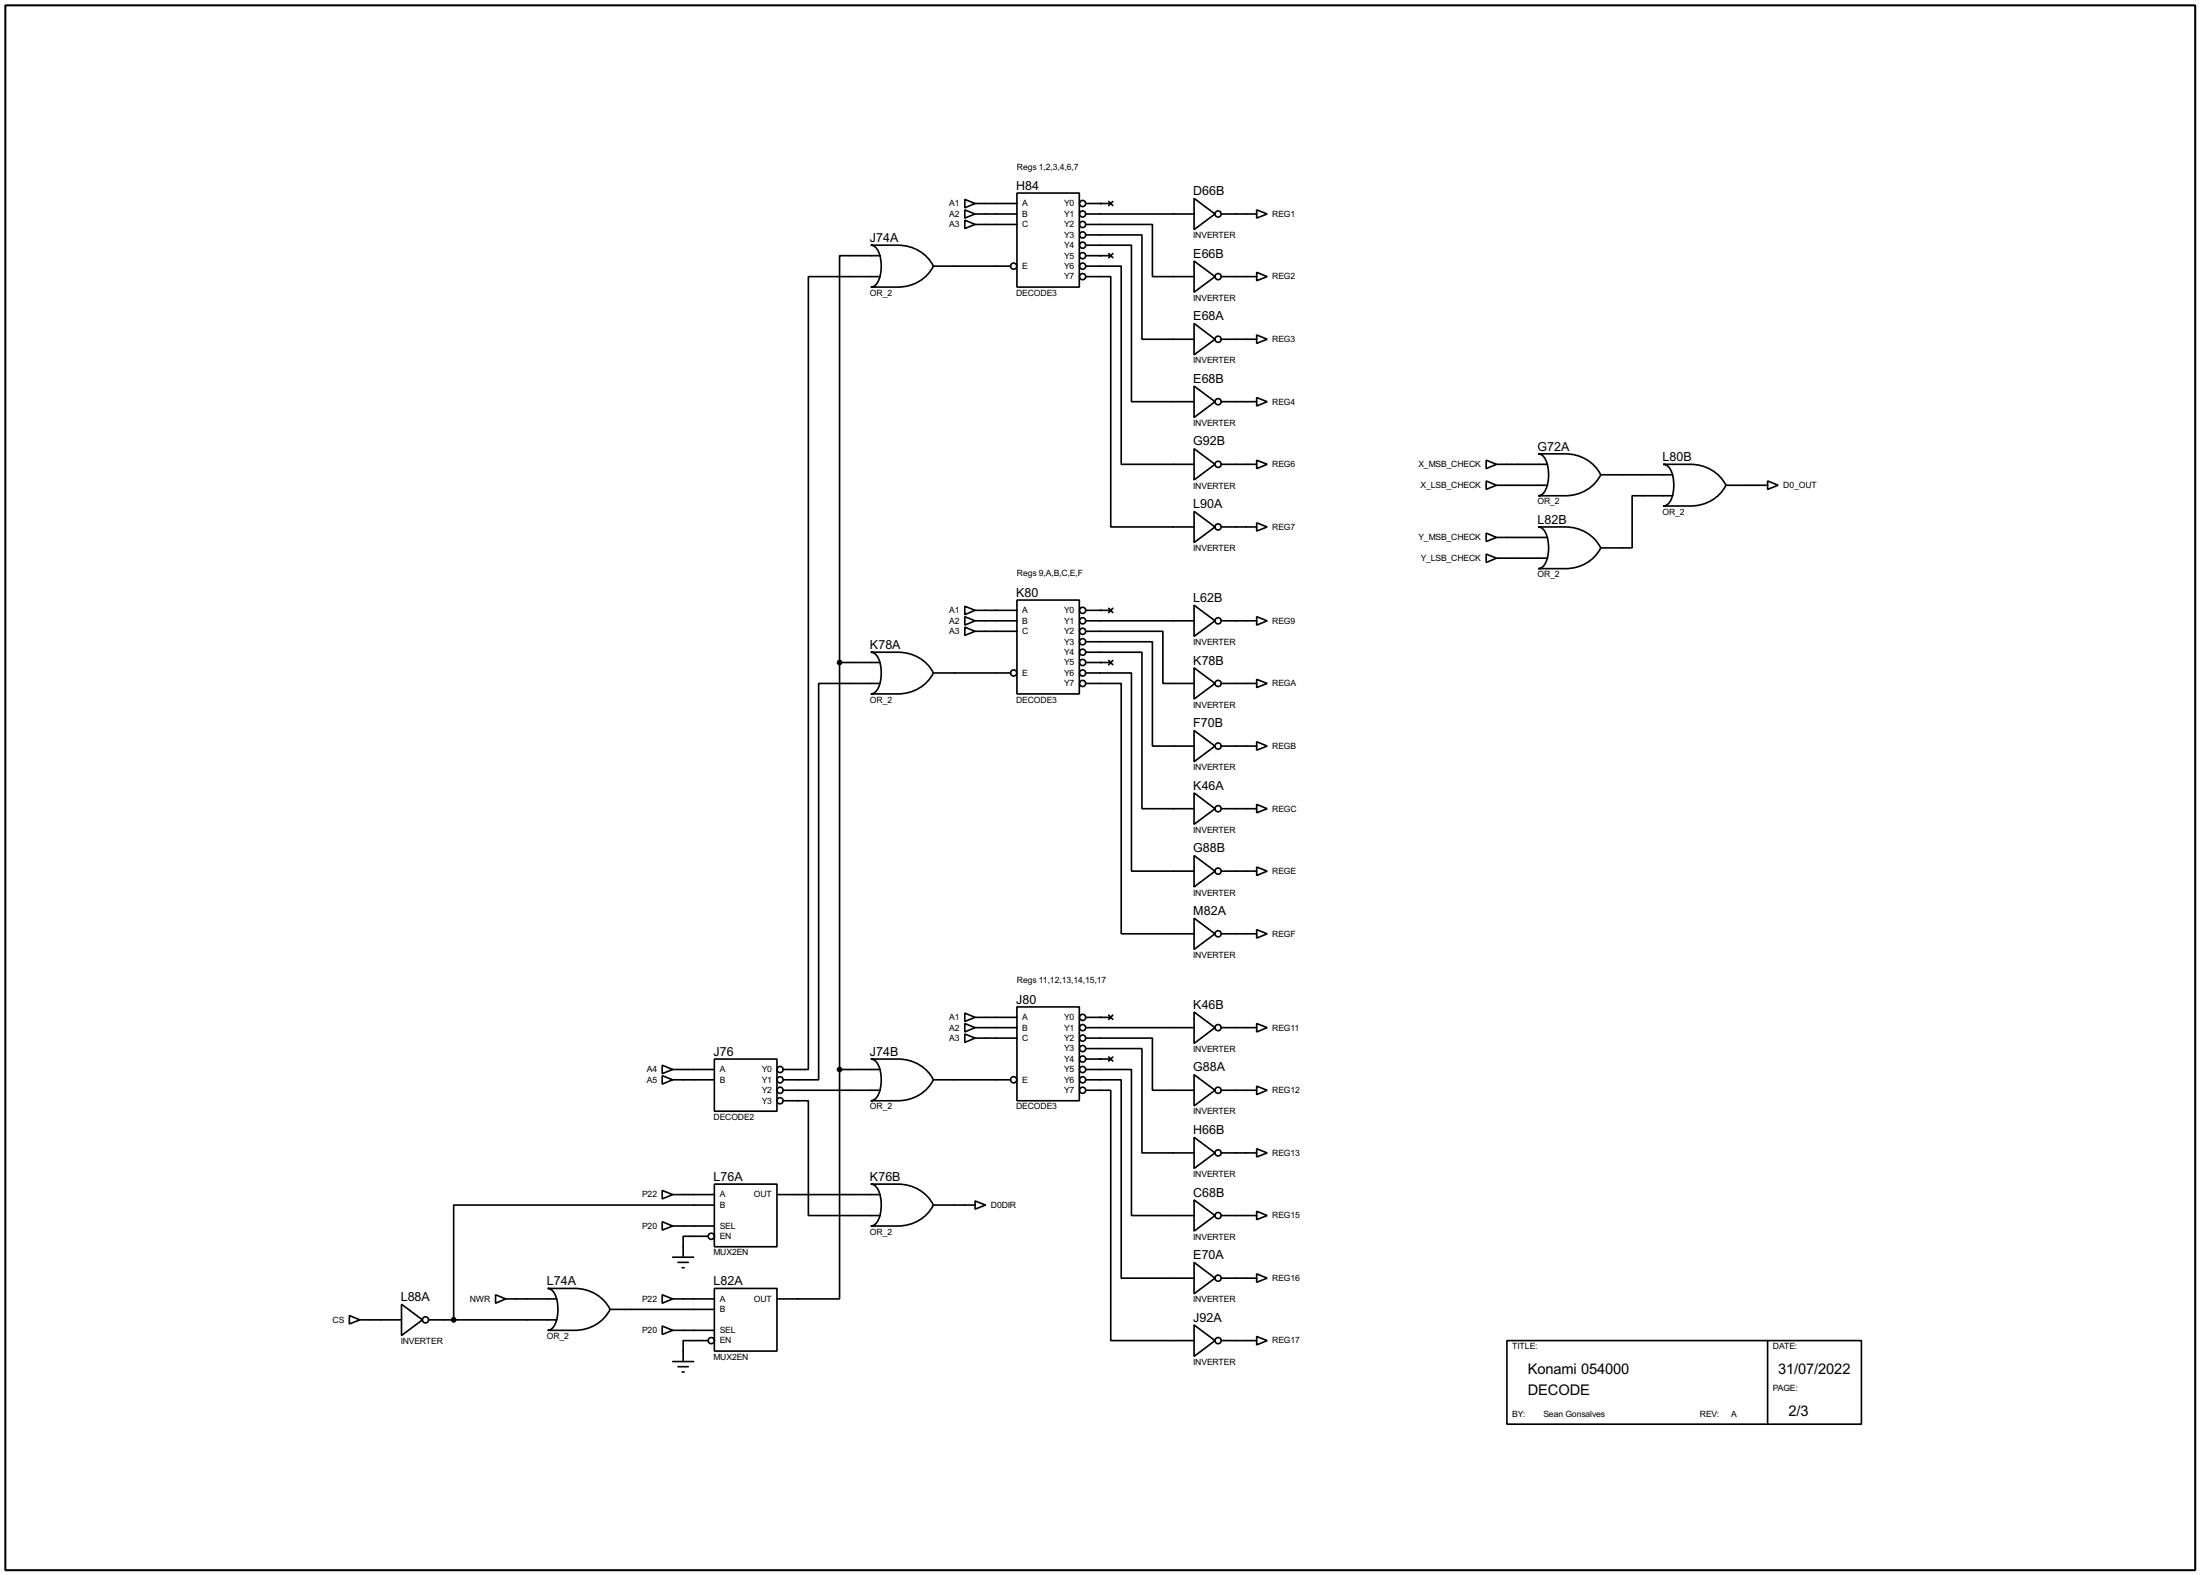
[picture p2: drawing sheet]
<svg xmlns="http://www.w3.org/2000/svg" width="536mm" height="383mm" viewBox="0 0 536 383" stroke-linecap="round" stroke-linejoin="round" font-family="sans-serif">
<path d="M1.3 1.3h533.4v381h-533.4z" fill="none" stroke="#000" stroke-width=".5"/>
<g fill="none" stroke="#000" stroke-width=".4">
<path d="M212.1 59.7h6.6a9.5 9.5 0 0 1 8.7 5.1 9.5 9.5 0 0 1-8.7 5.1h-6.6a3.2 3.2 0 0 0 2.4-3.1 7.8 7.8 0 0 0-1.3-6.7zM235 48.6l2.5 1-2.5 1zM235 51.1l2.5 1-2.5 1zM235 53.6l2.5 1.1-2.5 1zM237.5 49.6h10.2M237.5 52.1h10.2M237.5 54.7h10.2M247.7 47h15.2v22.9h-15.2zM264.5 54.7h16.2v12.7h10.2M264.5 57.2h13.7v25.4h12.7M264.5 59.7h11.1v38.1h15.3M264.5 49.6h6.1"/>
<path d="M264.5 52.1h26.4M270.1 49.1l1 1M271.1 49.1l-1 1M290.9 48.3l5.1 3.8-5.1 3.8zM297.5 52.1h8.6M306.1 51.1l2.6 1-2.6 1zM214.4 67.4h-17.5v193h-6.1M214.4 62.3h-9.9v99M227.4 64.8h18.8M264.5 64.8h8.6v48.3h17.8M264.5 67.4h6.1v60.9h20.3M264.5 62.3h6.1"/>
<path d="M270.1 61.8l1 1M271.1 61.8l-1 1M290.9 63.6l5.1 3.8-5.1 3.8zM290.9 78.8l5.1 3.8-5.1 3.8zM297.5 67.4h8.6M306.1 66.3l2.6 1.1-2.6 1zM290.9 94l5.1 3.8-5.1 3.9zM297.5 82.6h8.6M297.5 97.8h8.6M306.1 81.6l2.6 1-2.6 1zM306.1 96.8l2.6 1-2.6 1.1zM290.9 109.3l5.1 3.8-5.1 3.8z"/>
<path d="M297.5 113.1h8.6M306.1 112.1l2.6 1-2.6 1zM362 112.1l2.5 1-2.5 1zM362 117.1l2.5 1.1-2.5 1zM364.5 113.1h12.5M364.5 118.2h12.5M374.7 110.5h6.6a9.5 9.5 0 0 1 8.6 5.1 9.5 9.5 0 0 1-8.6 5.1h-6.6a3.2 3.2 0 0 0 2.3-3.1 7.9 7.9 0 0 0-1.3-6.7zM389.9 115.6h17.6M405.2 113.1h6.6a9.6 9.6 0 0 1 8.6 5.1 9.5 9.5 0 0 1-8.6 5h-6.6a3.1 3.1 0 0 0 2.3-3.1 7.8 7.8 0 0 0-1.3-6.6zM420.4 118.2h10.2M430.6 117.1l2.5 1.1-2.5 1zM290.9 124.5l5.1 3.8-5.1 3.8z"/>
<path d="M297.5 128.3h8.6M306.1 127.3l2.6 1-2.6 1zM362 129.8l2.5 1.1-2.5 1zM362 134.9l2.5 1-2.5 1.1zM364.5 130.9h12.5M364.5 135.9h12.5M374.7 128.3h6.6a9.5 9.5 0 0 1 8.6 5.1 9.4 9.4 0 0 1-8.6 5.1h-6.6a3.2 3.2 0 0 0 2.3-3.2 7.9 7.9 0 0 0-1.3-6.6zM407.5 120.7h-9.9v12.7h-7.7M212.1 158.8h6.6a9.5 9.5 0 0 1 8.7 5.1 9.5 9.5 0 0 1-8.7 5.1h-6.6a3.2 3.2 0 0 0 2.4-3.2 7.7 7.7 0 0 0-1.3-6.6zM235 147.6l2.5 1-2.5 1.1zM235 150.2l2.5 1-2.5 1zM235 152.7l2.5 1-2.5 1z"/>
<path d="M237.5 151.2h10.2M237.5 148.6h10.2M237.5 153.7h10.2M247.7 146.1h15.2v22.9h-15.2zM264.5 153.7h18.8v12.7h7.6M264.5 156.3h16.2v25.4h10.2M264.5 158.8h13.7v38.1h12.7M264.5 151.2h26.4M264.5 148.6h6.1M270.1 148.1l1 1.1M271.1 148.1l-1 1.1M290.9 147.4l5.1 3.8-5.1 3.8z"/>
<path d="M297.5 151.2h8.6M306.1 150.2l2.6 1-2.6 1zM204.5 161.3h9.9M204.5 161.3v99.1M214.4 166.4h-15v96.5h-8.6M227.4 163.9h18.8M264.5 163.9h11.1v48.2h15.3M264.5 166.4h8.6v61h17.8M264.5 161.3h6.1M270.1 160.8l1 1.1M271.1 160.8l-1 1.1M290.9 162.6l5.1 3.8-5.1 3.8z"/>
<path d="M290.9 177.9l5.1 3.8-5.1 3.8zM297.5 166.4h8.6M306.1 165.4l2.6 1-2.6 1zM290.9 193.1l5.1 3.8-5.1 3.8zM297.5 196.9h8.6M297.5 181.7h8.6M306.1 195.9l2.6 1-2.6 1zM306.1 180.6l2.6 1.1-2.6 1zM290.9 208.3l5.1 3.8-5.1 3.9zM297.5 212.1h8.6M306.1 211.1l2.6 1-2.6 1.1zM290.9 223.6l5.1 3.8-5.1 3.8z"/>
<path d="M297.5 227.4h8.6M306.1 226.4l2.6 1-2.6 1zM161.3 259.4l2.6 1-2.6 1zM174 257.9h15.3v12.7h-15.3zM212.1 257.9h6.6a9.5 9.5 0 0 1 8.7 5 9.5 9.5 0 0 1-8.7 5.1h-6.6a3.2 3.2 0 0 0 2.4-3.1 7.7 7.7 0 0 0-1.3-6.6zM235 246.7l2.5 1-2.5 1zM235 249.2l2.5 1-2.5 1.1zM235 251.8l2.5 1-2.5 1zM237.5 250.2h10.2M237.5 247.7h10.2M237.5 252.8h10.2M247.7 245.2h15.2v22.8h-15.2z"/>
<path d="M264.5 252.8h16.2v12.7h10.2M264.5 255.3h13.7v25.4h12.7M264.5 250.2h26.4M264.5 247.7h6.1M264.5 257.9h6.1M270.1 257.4l1 1M270.1 247.2l1 1M271.1 257.4l-1 1M271.1 247.2l-1 1M290.9 246.4l5.1 3.8-5.1 3.9zM297.5 250.2h8.6M306.1 249.2l2.6 1-2.6 1.1z"/>
<path d="M161.3 261.9l2.6 1-2.6 1.1zM163.9 260.4h10.1M163.9 262.9h10.1M190.8 268h6.1v28h17.5M190.8 265.5h23.6M204.5 260.4v55.9h-15.2M204.5 260.4h9.9M227.4 262.9h18.8M264.5 260.4h11.1v35.6h15.3M264.5 262.9h8.6v48.3h17.8M264.5 265.5h6.1v60.9h20.3M290.9 261.7l5.1 3.8-5.1 3.8z"/>
<path d="M290.9 276.9l5.1 3.8-5.1 3.8zM297.5 265.5h8.6M306.1 264.5l2.6 1-2.6 1zM306.1 279.7l2.6 1-2.6 1zM161.3 297.5l2.6 1-2.6 1zM161.3 289.9l2.6 1-2.6 1zM163.9 290.9h10.1M163.9 298.5h10.1M174 288.3h15.3v15.3h-15.3zM174 293.4h-63.5v28M189.3 290.9h25.1M212.1 288.3h6.6a9.5 9.5 0 0 1 8.7 5.1 9.5 9.5 0 0 1-8.7 5.1h-6.6a3.2 3.2 0 0 0 2.4-3.1 7.8 7.8 0 0 0-1.3-6.7z"/>
<path d="M227.4 293.4h10.1M237.5 292.4l2.6 1-2.6 1zM290.9 292.2l5.1 3.8-5.1 3.8zM297.5 280.7h8.6M297.5 296h8.6M306.1 294.9l2.6 1.1-2.6 1zM97.8 317.6l5.1 3.8-5.1 3.8zM120.7 315.3l2.5 1-2.5 1zM123.2 316.3h12.5M133.4 313.7h6.6a9.5 9.5 0 0 1 8.6 5.1 9.5 9.5 0 0 1-8.6 5.1h-6.6a3.2 3.2 0 0 0 2.3-3.1 7.9 7.9 0 0 0-1.3-6.7zM148.6 318.8h25.4M161.3 315.3l2.6 1-2.6 1z"/>
<path d="M163.9 316.3h10.1M163.9 306.1h5.1M165.2 307.4h2.5M166.2 308.7h.5M172.5 301h-6.1v5.1M174 313.7h15.3v15.3h-15.3zM290.9 307.4l5.1 3.8-5.1 3.8zM297.5 311.2h8.6M306.1 310.2l2.6 1-2.6 1zM85.1 320.3l2.6 1.1-2.6 1zM87.7 321.4h10.1M104.4 321.4h31.3"/>
<path d="M161.3 322.9l2.6 1-2.6 1zM163.9 323.9h10.1M163.9 331.5h5.1M165.2 332.8h2.5M166.2 334.1h.5M172.5 326.4h-6.1v5.1M290.9 322.6l5.1 3.8-5.1 3.9zM297.5 326.4h8.6M306.1 325.4l2.6 1-2.6 1.1zM367.1 326.4h86.3v20.4h-86.3zM430.6 326.4v20.4"/>
<circle cx="263.7" cy="57.2" r=".75"/>
<circle cx="263.7" cy="52.1" r=".75"/>
<circle cx="263.7" cy="54.7" r=".75"/>
<circle cx="263.7" cy="59.7" r=".75"/>
<circle cx="263.7" cy="49.6" r=".75"/>
<circle cx="296.7" cy="52.1" r=".75"/>
<circle cx="246.9" cy="64.8" r=".75"/>
<circle cx="263.7" cy="67.4" r=".75"/>
<circle cx="263.7" cy="64.8" r=".75"/>
<circle cx="263.7" cy="62.3" r=".75"/>
<circle cx="296.7" cy="67.4" r=".75"/>
<circle cx="296.7" cy="82.6" r=".75"/>
<circle cx="296.7" cy="97.8" r=".75"/>
<circle cx="296.7" cy="113.1" r=".75"/>
<circle cx="296.7" cy="128.3" r=".75"/>
<circle cx="263.7" cy="151.2" r=".75"/>
<circle cx="263.7" cy="148.6" r=".75"/>
<circle cx="263.7" cy="156.3" r=".75"/>
<circle cx="263.7" cy="158.8" r=".75"/>
<circle cx="263.7" cy="153.7" r=".75"/>
<circle cx="296.7" cy="151.2" r=".75"/>
<circle cx="246.9" cy="163.9" r=".75"/>
<circle cx="263.7" cy="161.3" r=".75"/>
<circle cx="263.7" cy="166.4" r=".75"/>
<circle cx="263.7" cy="163.9" r=".75"/>
<circle cx="296.7" cy="166.4" r=".75"/>
<circle cx="296.7" cy="196.9" r=".75"/>
<circle cx="296.7" cy="181.7" r=".75"/>
<circle cx="296.7" cy="212.1" r=".75"/>
<circle cx="296.7" cy="227.4" r=".75"/>
<circle cx="263.7" cy="257.9" r=".75"/>
<circle cx="263.7" cy="247.7" r=".75"/>
<circle cx="263.7" cy="252.8" r=".75"/>
<circle cx="263.7" cy="250.2" r=".75"/>
<circle cx="263.7" cy="255.3" r=".75"/>
<circle cx="296.7" cy="250.2" r=".75"/>
<circle cx="190" cy="268" r=".75"/>
<circle cx="190" cy="260.4" r=".75"/>
<circle cx="190" cy="262.9" r=".75"/>
<circle cx="190" cy="265.5" r=".75"/>
<circle cx="246.9" cy="262.9" r=".75"/>
<circle cx="263.7" cy="260.4" r=".75"/>
<circle cx="263.7" cy="265.5" r=".75"/>
<circle cx="263.7" cy="262.9" r=".75"/>
<circle cx="296.7" cy="265.5" r=".75"/>
<circle cx="296.7" cy="280.7" r=".75"/>
<circle cx="296.7" cy="296" r=".75"/>
<circle cx="173.2" cy="301" r=".75"/>
<circle cx="296.7" cy="311.2" r=".75"/>
<circle cx="103.6" cy="321.4" r=".75"/>
<circle cx="173.2" cy="326.4" r=".75"/>
<circle cx="296.7" cy="326.4" r=".75"/>
</g>
<g fill="#000">
<circle cx="268" cy="49.6" r=".2"/>
<circle cx="268" cy="62.3" r=".2"/>
<circle cx="268" cy="148.6" r=".2"/>
<circle cx="268" cy="161.3" r=".2"/>
<circle cx="268" cy="247.7" r=".2"/>
<circle cx="268" cy="257.9" r=".2"/>
</g>
<g fill="#000" stroke="#000" stroke-width=".4">
<circle cx="204.5" cy="161.3" r=".5"/>
<circle cx="204.5" cy="260.4" r=".5"/>
<circle cx="110.5" cy="321.4" r=".5"/>
</g>
<g font-size="4">
<text x="372.2" y="334.6">Konami 054000</text>
<text x="433.1" y="334.6">31/07/2022</text>
<text x="372.2" y="339.7">DECODE</text>
<text x="435.7" y="344.7">2/3</text>
</g>
<g font-size="3.4">
<text x="247.5" y="46.2">H84</text>
<text x="290.7" y="47.5">D66B</text>
<text x="211.9" y="58.9">J74A</text>
<text x="290.7" y="62.8">E66B</text>
<text x="290.7" y="78">E68A</text>
<text x="290.7" y="93.2">E68B</text>
<text x="290.7" y="108.5">G92B</text>
<text x="374.5" y="109.7">G72A</text>
<text x="405" y="112.2">L80B</text>
<text x="290.7" y="123.7">L90A</text>
<text x="374.5" y="127.5">L82B</text>
<text x="247.5" y="145.3">K80</text>
<text x="290.7" y="146.6">L62B</text>
<text x="211.9" y="158">K78A</text>
<text x="290.7" y="161.8">K78B</text>
<text x="290.7" y="177.1">F70B</text>
<text x="290.7" y="192.3">K46A</text>
<text x="290.7" y="207.5">G88B</text>
<text x="290.7" y="222.8">M82A</text>
<text x="247.5" y="244.4">J80</text>
<text x="290.7" y="245.6">K46B</text>
<text x="173.8" y="257.1">J76</text>
<text x="211.9" y="257.1">J74B</text>
<text x="290.7" y="260.9">G88A</text>
<text x="290.7" y="276.1">H66B</text>
<text x="173.8" y="287.5">L76A</text>
<text x="211.9" y="287.5">K76B</text>
<text x="290.7" y="291.4">C68B</text>
<text x="290.7" y="306.6">E70A</text>
<text x="97.6" y="316.8">L88A</text>
<text x="133.2" y="312.9">L74A</text>
<text x="173.8" y="312.9">L82A</text>
<text x="290.7" y="321.8">J92A</text>
</g>
<g font-size="2.4">
<text x="247.7" y="41.3">Regs 1,2,3,4,6,7</text>
<text x="231.2" y="50.2">A1</text>
<text x="231.2" y="52.8">A2</text>
<text x="249" y="50.2">A</text>
<text x="249" y="52.8">B</text>
<text x="259.2" y="50.2">Y0</text>
<text x="259.2" y="52.8">Y1</text>
<text x="309.9" y="52.8">REG1</text>
<text x="231.2" y="55.4">A3</text>
<text x="249" y="55.4">C</text>
<text x="259.2" y="55.4">Y2</text>
<text x="259.2" y="57.9">Y3</text>
<text x="290.7" y="58">INVERTER</text>
<text x="249" y="65.5">E</text>
<text x="259.2" y="60.4">Y4</text>
<text x="259.2" y="62.9">Y5</text>
<text x="259.2" y="65.5">Y6</text>
<text x="211.9" y="72">OR_2</text>
<text x="247.5" y="72">DECODE3</text>
<text x="259.2" y="68.1">Y7</text>
<text x="309.9" y="68.1">REG2</text>
<text x="290.7" y="73.3">INVERTER</text>
<text x="309.9" y="83.3">REG3</text>
<text x="290.7" y="88.5">INVERTER</text>
<text x="309.9" y="98.5">REG4</text>
<text x="290.7" y="103.7">INVERTER</text>
<text x="309.9" y="113.7">REG6</text>
<text x="345.5" y="113.7">X_MSB_CHECK</text>
<text x="290.7" y="119">INVERTER</text>
<text x="346" y="118.9">X_LSB_CHECK</text>
<text x="434.4" y="118.9">D0_OUT</text>
<text x="374.5" y="122.8">OR_2</text>
<text x="405" y="125.3">OR_2</text>
<text x="309.9" y="129">REG7</text>
<text x="345.6" y="131.6">Y_MSB_CHECK</text>
<text x="290.7" y="134.2">INVERTER</text>
<text x="346.1" y="136.6">Y_LSB_CHECK</text>
<text x="247.7" y="140.4">Regs 9,A,B,C,E,F</text>
<text x="374.5" y="140.5">OR_2</text>
<text x="231.2" y="149.3">A1</text>
<text x="249" y="149.3">A</text>
<text x="259.2" y="149.3">Y0</text>
<text x="231.2" y="151.9">A2</text>
<text x="231.2" y="154.4">A3</text>
<text x="249" y="151.9">B</text>
<text x="249" y="154.4">C</text>
<text x="259.2" y="151.9">Y1</text>
<text x="259.2" y="154.4">Y2</text>
<text x="309.9" y="151.9">REG9</text>
<text x="259.2" y="157">Y3</text>
<text x="259.2" y="159.5">Y4</text>
<text x="290.7" y="157.1">INVERTER</text>
<text x="249" y="164.6">E</text>
<text x="259.2" y="162">Y5</text>
<text x="259.2" y="164.6">Y6</text>
<text x="259.2" y="167.1">Y7</text>
<text x="309.9" y="167.1">REGA</text>
<text x="211.9" y="171.1">OR_2</text>
<text x="247.5" y="171.1">DECODE3</text>
<text x="290.7" y="172.3">INVERTER</text>
<text x="309.9" y="182.4">REGB</text>
<text x="290.7" y="187.6">INVERTER</text>
<text x="309.9" y="197.6">REGC</text>
<text x="290.7" y="202.8">INVERTER</text>
<text x="309.9" y="212.8">REGE</text>
<text x="290.7" y="218.1">INVERTER</text>
<text x="290.7" y="233.3">INVERTER</text>
<text x="309.9" y="228.1">REGF</text>
<text x="247.7" y="239.4">Regs 11,12,13,14,15,17</text>
<text x="231.2" y="248.4">A1</text>
<text x="231.2" y="250.9">A2</text>
<text x="249" y="248.4">A</text>
<text x="249" y="250.9">B</text>
<text x="259.2" y="248.4">Y0</text>
<text x="259.2" y="250.9">Y1</text>
<text x="309.9" y="250.9">REG11</text>
<text x="231.2" y="253.5">A3</text>
<text x="249" y="253.5">C</text>
<text x="259.2" y="253.5">Y2</text>
<text x="259.2" y="256">Y3</text>
<text x="290.7" y="256.2">INVERTER</text>
<text x="157.6" y="263.6">A5</text>
<text x="157.6" y="261.1">A4</text>
<text x="175.3" y="261.1">A</text>
<text x="175.3" y="263.6">B</text>
<text x="185.6" y="261.1">Y0</text>
<text x="185.6" y="263.6">Y1</text>
<text x="249" y="263.6">E</text>
<text x="259.2" y="258.6">Y4</text>
<text x="259.2" y="261.1">Y5</text>
<text x="259.2" y="263.6">Y6</text>
<text x="185.6" y="266.2">Y2</text>
<text x="185.6" y="268.7">Y3</text>
<text x="259.2" y="266.2">Y7</text>
<text x="309.9" y="266.2">REG12</text>
<text x="173.8" y="272.7">DECODE2</text>
<text x="211.9" y="270.1">OR_2</text>
<text x="247.5" y="270.1">DECODE3</text>
<text x="290.7" y="271.4">INVERTER</text>
<text x="309.9" y="281.4">REG13</text>
<text x="290.7" y="286.6">INVERTER</text>
<text x="156.4" y="291.6">P22</text>
<text x="175.3" y="291.6">A</text>
<text x="183.6" y="291.6">OUT</text>
<text x="156.4" y="299.2">P20</text>
<text x="175.3" y="294.1">B</text>
<text x="175.3" y="299.2">SEL</text>
<text x="241.4" y="294.1">D0DIR</text>
<text x="309.9" y="296.7">REG15</text>
<text x="173.8" y="305.7">MUX2EN</text>
<text x="175.3" y="301.7">EN</text>
<text x="211.9" y="300.6">OR_2</text>
<text x="290.7" y="301.9">INVERTER</text>
<text x="309.9" y="311.9">REG16</text>
<text x="114.4" y="317">NWR</text>
<text x="156.4" y="317">P22</text>
<text x="175.3" y="317">A</text>
<text x="183.6" y="317">OUT</text>
<text x="290.7" y="317.1">INVERTER</text>
<text x="81" y="322.1">CS</text>
<text x="175.3" y="319.5">B</text>
<text x="97.6" y="327.3">INVERTER</text>
<text x="133.2" y="326">OR_2</text>
<text x="156.4" y="324.6">P20</text>
<text x="175.3" y="327.1">EN</text>
<text x="175.3" y="324.6">SEL</text>
<text x="309.9" y="327.1">REG17</text>
<text x="368.3" y="328.6">TITLE:</text>
<text x="431.9" y="328.6">DATE:</text>
<text x="173.8" y="331.1">MUX2EN</text>
<text x="290.7" y="332.4">INVERTER</text>
<text x="431.9" y="338.7">PAGE:</text>
<text x="368.3" y="345.1">BY:</text>
<text x="376" y="345.1">Sean Gonsalves</text>
<text x="414.1" y="345.1">REV:</text>
<text x="421.7" y="345.1">A</text>
</g>
</svg>
